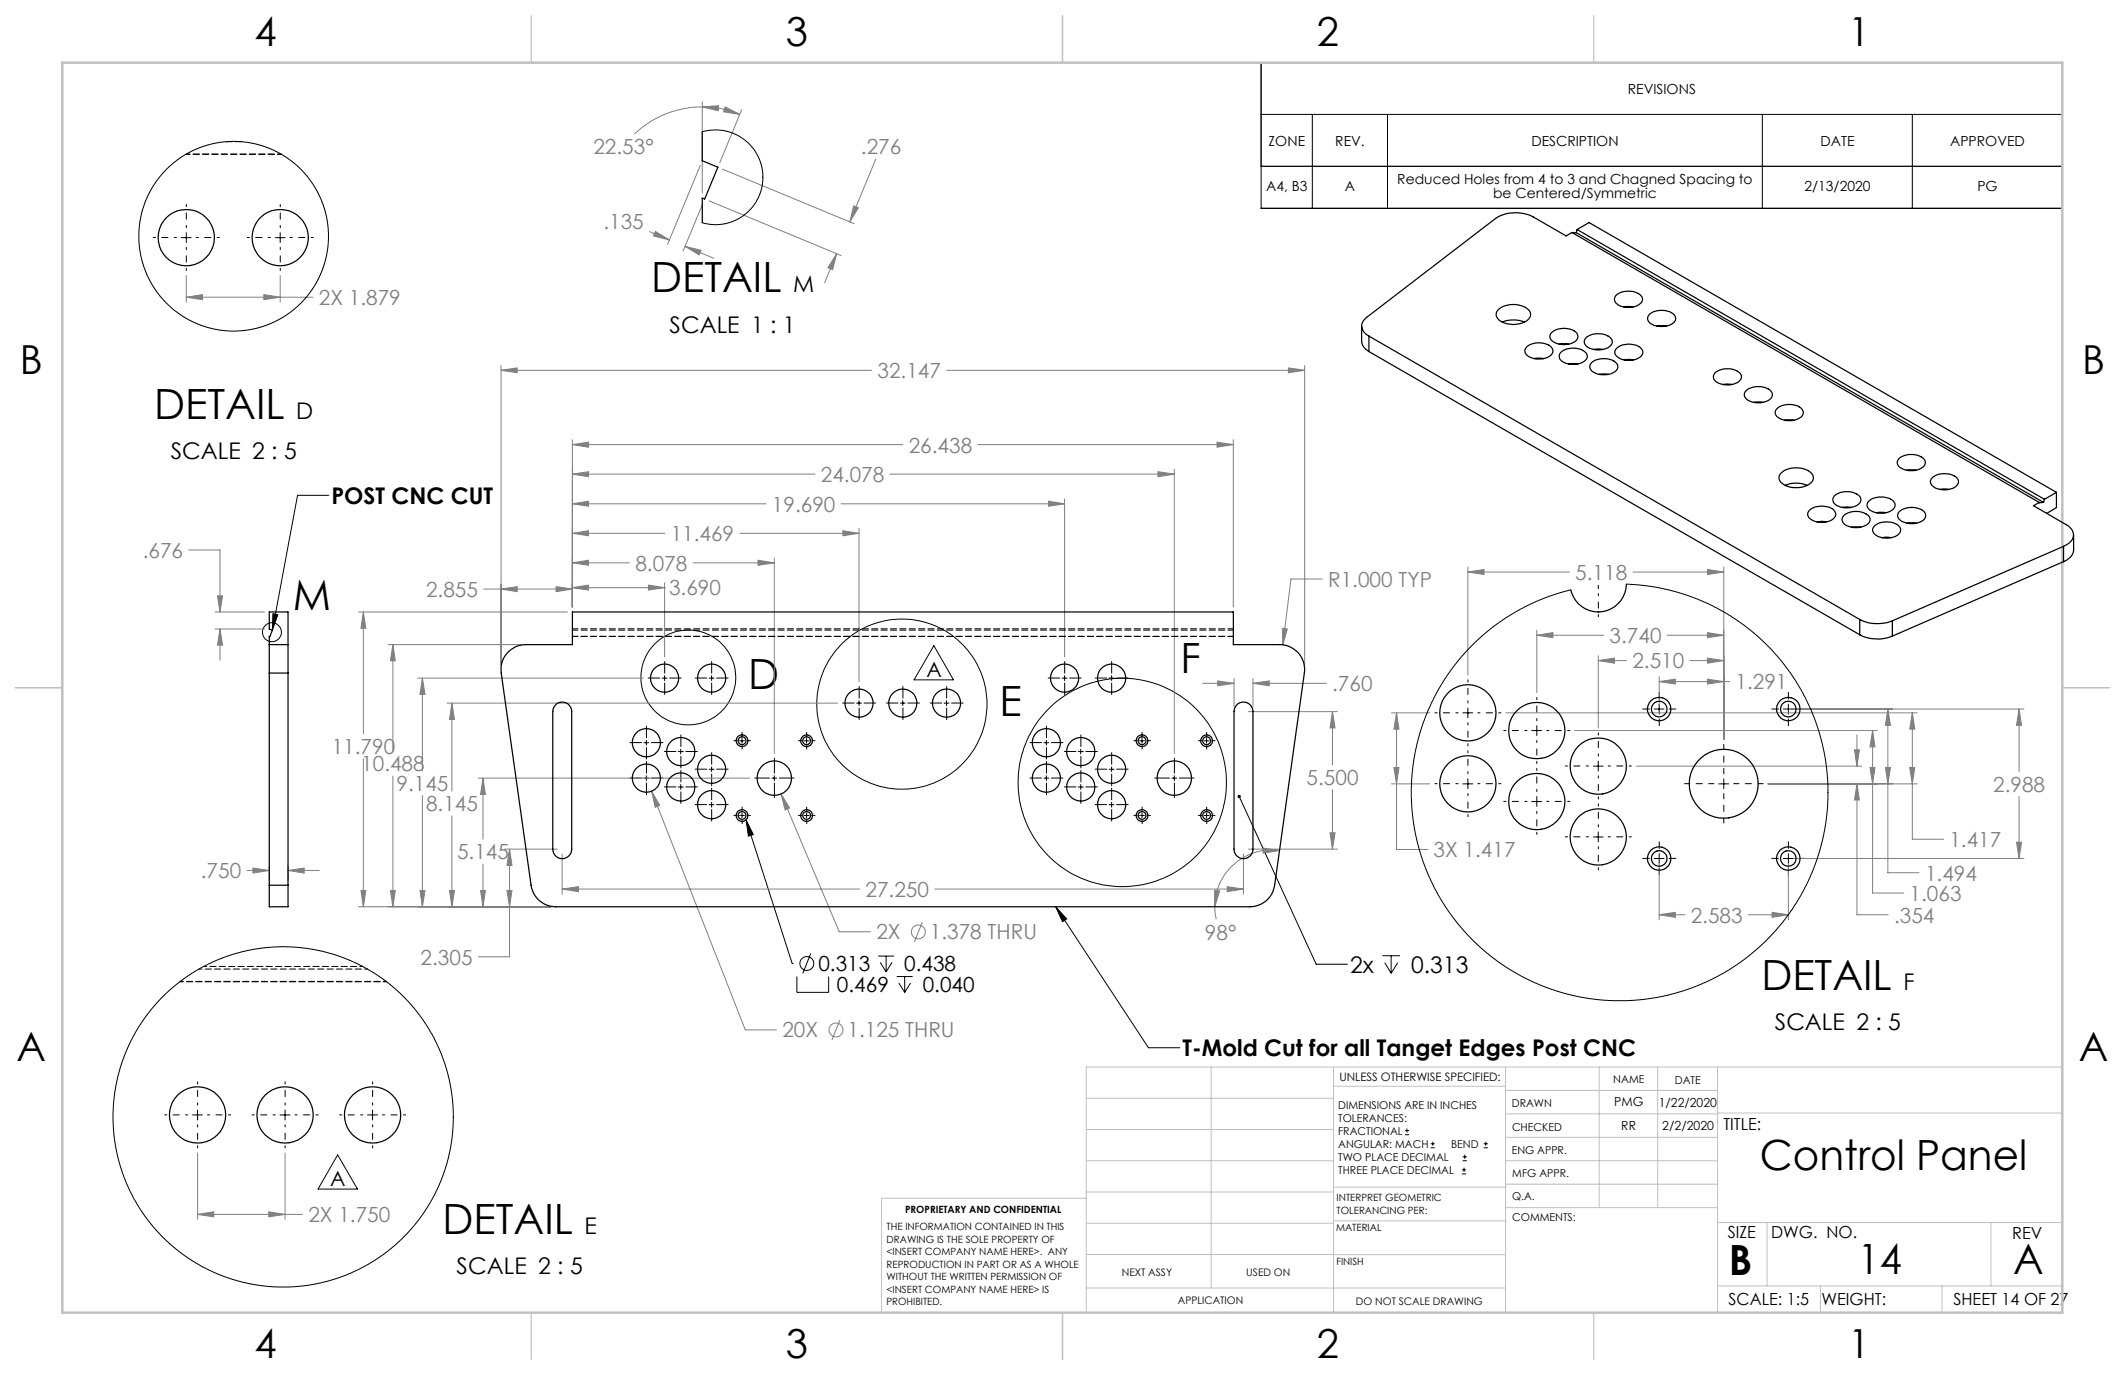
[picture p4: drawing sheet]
<svg xmlns="http://www.w3.org/2000/svg" width="432mm" height="279mm" viewBox="0 0 432 279" stroke-linecap="round" stroke-linejoin="round" font-family="sans-serif">
<g fill="none" stroke="#808080" stroke-width=".2">
<path d="M142.3 33.6l-6.7 16.1M142.7 20.7v18.5M142.7 21.7l3.3-.2-.1 1zM142.7 21.7a18.5 18.5 0 0 1 7.6 1.5M142.7 21.7a19.8 19.8 0 0 0-13.8 5.5M146.8 34.4l26.8 11.1M147.4 21.7l2.9 1.5-3.3-.5zM150.7 22.3l-4.4 10.8M178 32.3l-5.3 12.8M37.9 56v5.4M53.6 59.9l3.3 .5-3.3 .5zM56.9 56v5.4"/>
<path d="M132 47.1l4 1.7M133.2 47l2.8 1.8-3.2-.9zM139.2 50.1l5.9 2.4M139.2 50.1l3.3 .8-.4 .9zM142.8 41.4l-4 9.6M144.1 40.8l26.8 11.1M170 51.5l-2.4 5.9M170 51.5l-.8 3.3-1-.4zM173.5 41.8l.9 .4-1.7 2.9zM37.9 60.4l3.2-.5v1zM37.9 60.4h25.7M101.8 74.3v60.7"/>
<path d="M101.8 75.2h75.3M101.8 75.2l3.3-.4v.9zM192.4 75.2h72.7M261.8 74.8l3.3 .4-3.3 .5zM265.1 74.3v60.7M116.3 89.4v34M116.3 96.3h49.3M116.3 90.3h67.1M116.3 96.3l3.3-.5v1.1zM116.3 90.3l3.3-.4v1zM180.8 96.3h57.8M198.7 90.3h51.9"/>
<path d="M235.3 95.8l3.3 .5-3.3 .6zM238.6 95.4v57.7M247.3 89.9l3.3 .4-3.3 .6zM250.6 89.4v34M38.3 111.8h6.4v12.6M98.3 119.7h18M101.8 119.7l3.3-.5v1zM113 119.2l3.3 .5-3.3 .5zM116.3 114.4h11.6M116.3 119.4h18.7M116.3 108.4h18.8M116.3 102.4h39.4"/>
<path d="M116.3 114.4l3.3-.6v1.1zM116.3 119.4l3.3-.5v1zM116.3 108.4l3.3-.6v1.1zM116.3 102.4l3.3-.6v1.1zM131.8 118.9l3.2 .5-3.2 .5zM135 119.4h.1M135 118.4v15.1M140.8 114.4h16.5M150.4 108.4h24.2M154 113.8l3.3 .6-3.3 .5zM157.3 113.3v39.8M170.9 102.4h45.4"/>
<path d="M171.3 107.8l3.3 .6-3.3 .5zM174.6 107.4v31.1M213 101.8l3.3 .6-3.3 .5zM216.3 101.4v32.1M268.7 117.7h-6.4l-1.6 13.3M298.3 115.2v22M298.3 116.2h20.6M298.3 116.2l3.3-.5v1zM331.8 116.2h18.5M347 115.7l3.3 .5-3.3 .5zM350.3 115.2v35M43.7 124.4h10"/>
<path d="M43.7 127.8h10M44.2 121.1h1l-.5 3.3zM44.7 127.8v6.4M44.7 127.8l.5 3.3h-1zM72.8 124.4h42.5M73.8 124.4l.5 3.3h-1zM73.8 124.4v24.7M78.8 131h27.1M79.8 131l.5 3.3h-1zM79.8 131v21.6M84.8 137.8h45.9M85.8 137.8l.6 3.3h-1.1z"/>
<path d="M85.8 137.8v18.8M244.4 138.9h6.4M247.4 138.4l3.4 .5-3.4 .4zM250.8 137.9v5.7M254.6 137.9v5.7M254.6 138.9h14.9M254.6 138.9l3.3-.5v.9zM260.6 127.7l1 .1-.9 3.2zM312.3 128.1v12.7M312.3 129.1h13.6M312.3 129.1l3.3-.5v1zM324.8 133.2v14.8"/>
<path d="M324.8 134.2h5.7M324.8 134.2l3.2-.5v1.1zM337.1 137.5v5.6M337.1 138.5h14.4M337.1 138.5l3.3-.5v1zM338.8 129.1h11.5M343.4 134.2h6.9M347 138l3.3 .5-3.3 .5zM347 133.7l3.3 .5-3.3 .6zM347 128.6l3.3 .5-3.3 .5zM73.8 154.2v30.1M79.8 157.7v26.6"/>
<path d="M90.8 142.9h79.4M91.8 142.9l.6 3.3h-1.1zM91.8 142.9v17.9M97.2 158.1h55.1M98.1 158.1v12.4M98.1 158.1l.5 3.3h-1zM253.7 144.6h18.1M270.8 144.6v10.8M270.8 144.6l.5 3.3h-1zM282.8 159.3h7.7M282.8 144.9h7.7M283.2 156h1.1l-.5 3.3z"/>
<path d="M283.8 144.9v27.7h6.3M283.8 144.9l.5 3.3h-1.1zM306 144.9h83.6M320 148.4h61.5M332.5 155.7h45.8M359.3 159.3h30.3M364.4 144.1h46.9M376.8 152.4h1l-.5 3.3zM377.3 159.3v26.6h6.4M377.3 149.3v6.4M377.3 159.3l.5 3.3h-1zM380 156h1l-.5 3.3z"/>
<path d="M380.5 148.4v33.1h6.4M380.5 148.4l.5 3.4h-1zM383.1 156h1l-.5 3.3zM383.6 144.1v33.2h6.4M383.6 144.1l.5 3.3h-1zM388.1 156h1l-.5 3.3zM388.6 144.9v25.6h6.3M388.6 144.9l.5 3.3h-1zM410.3 144.1v12.7M410.3 144.1l.5 3.3h-1zM50.2 176.9h4.5M51.4 176.4l3.3 .5-3.3 .5z"/>
<path d="M54.7 175.9v3M58.5 175.9v3M58.5 176.9h6.4M58.5 176.9l3.3-.5v1zM85.8 161.6v22.7M91.8 165.8v18.5M98.1 175.6v8.7M102.5 172.5h10.7M103.5 172.5v21.9h-6.3M103.5 172.5l.5 3.4h-1zM114.2 173.5v8.2M132.4 160.8l1.7 2.9-1 .3z"/>
<path d="M132.4 160.8l19 48.5h6.4M158.7 161.3l11.8 28h6.4M158.7 161.3l1.7 2.9-.9 .4zM252.7 173.5v8.2M253.7 172.5h18.1M256.7 172.3l3.3 .5-3.3 .6zM260 172.8a11.6 11.6 0 0 0-13.2 11.5M270.3 169.2h1l-.5 3.3zM270.8 160.4v12.1M337.1 175.4v11.5M363.4 175.4v11.5M364.4 174.4h46.9"/>
<path d="M409.8 171.1h1l-.5 3.3zM410.3 161.8v12.6M72.8 184.3h39.1M73.3 180.9h1l-.5 3.4zM79.3 180.9h1l-.5 3.4zM85.3 180.9h1.1l-.6 3.4zM91.3 180.9h1.1l-.6 3.4zM97.6 180.9h1l-.5 3.4zM103 180.9h1l-.5 3.4zM114.2 180.7l3.3-.5v1zM114.2 180.7h60.5M187.4 187.4l-1.6 4"/>
<path d="M189.9 180.7h62.8M246.8 180.9l1 .1-1 3.3zM246.8 184.3l.3 2.5M249.4 180.2l3.3 .5-3.3 .5zM337.1 185.9h5.3M337.1 185.9l3.3-.5v1zM355.2 185.9h8.2M360.1 185.4l3.3 .5-3.3 .5zM170.7 207.3l-1.6 4M40.1 234.3v13.5M57.9 234.3v13.5M40.1 246.8l3.3-.6v1.1z"/>
<path d="M40.1 246.8h21.4M54.6 246.2l3.3 .6-3.3 .5z"/>
<circle cx="186.6" cy="189.4" r="1.42"/>
<circle cx="169.9" cy="209.3" r="1.41"/>
</g>
<g fill="none" stroke="#000" stroke-width=".2">
<path d="M256.3 12.7h162.8v29.6h-162.8zM256.3 33.8h162.8M256.3 23.2h162.8M266.7 23.2v19.1M281.9 23.2v19.1M358.1 23.2v19.1M388.6 23.2v19.1M36.8 48.3h2M37.9 47.3v2M56 48.3h1.9M56.9 47.3v2M66.8 100.6h-6.3l-5.1 27.5"/>
<path d="M324.8 118.9v.7M55.5 124.7l.9 .2-1 3.2zM134.5 137.8h1M135 137.3v1M144.1 137.8h1M144.6 137.3v1M189.8 131.2l3.9 6.9h-8zM215.8 137.8h1M216.3 137.3v1M225.4 137.8h1M225.9 137.3v1M130.8 150.9h1"/>
<path d="M130.8 158.1h1M131.3 150.4v1M131.3 157.6v1M137.8 159.9h1.1M137.8 152.7h1.1M138.3 152.2v1M138.3 159.4v1M144.1 156.3h1M144.6 155.8v1M150.3 150.5h1M150.8 150v1M156.8 158.1h1"/>
<path d="M157.3 157.6v1M163.4 150.5h1M163.9 150v1M174.1 142.9h.9M174.6 142.4v1M183 142.9h.9M183.4 142.4v1M191.8 142.9h1M192.3 142.4v1M212.1 150.9h1M212.1 158.1h1M212.6 150.4v1"/>
<path d="M212.6 157.6v1M219.1 159.9h1M219.1 152.7h1M219.6 152.2v1M219.6 159.4v1M225.4 156.3h1M225.9 155.8v1M231.6 150.5h1M232.1 150v1M238.1 158.1h1M238.6 157.6v1M244.7 150.5h1"/>
<path d="M245.2 150v1M297.3 159.3h2M297.3 144.9h2M298.3 143.9v2M298.3 158.3v2M311.3 148.4h2M312.3 147.5v2M323.8 155.7h2M324.8 154.7v2M336.1 144.1h2M337.1 143.1v2M349.2 159.3h2.1"/>
<path d="M350.3 158.3v2M362.4 144.1h2M363.4 143.1v2M144.1 163.5h1M144.6 163v1M150.3 165.7h1M150.8 165.2v1M151.6 166.6l9.4 29.2M151.6 166.6l1.5 3-1 .3zM163.4 165.7h1M163.9 165.2v1M225.4 163.5h1"/>
<path d="M225.9 163v1M231.6 165.7h1M232.1 165.2v1M244.7 165.7h1M245.2 165.2v1M251.8 161.9l15.6 34h6.4M311.3 162.9h2M312.3 161.9v2M323.8 170.1h2M324.8 169.1v2M336.1 174.4h2M337.1 173.5v1.9"/>
<path d="M362.4 174.4h2M363.4 173.5v1.9M161 195.8h.1M161.9 198.4v3.2h6.5v-3.2M164.7 193.7l-1.6 4.1M178.4 194.3h3.3M178.9 195.5l1.2 2M180.1 194.3v3.2M181.3 195.5l-1.2 2M182.2 198.4h3.3M182.6 199.7l1.2 1.9M183.8 198.4v3.2"/>
<path d="M185 199.7l-1.2 1.9M214.5 184.3l2.2 2.4-.8 .6zM214.5 184.3l18.9 28.6h6.3M280.9 194.2h3.6M281.4 195.6l1.3 2.2M282.7 194.2v3.6M284 195.6l-1.3 2.2M39.1 226.6h2M40.1 225.6v2M56.9 226.6h2M57.9 225.6v2M68.6 234.7l4 6.9h-8z"/>
<path d="M74.7 226.6h2M75.7 225.6v2M285.5 230.6h.8M285.5 229.7h.8M285.9 229.3v.9M290.7 233.2h.8M290.7 232.4h.8M291.1 232v.8M297.1 238.5h.8M297.1 237.7h.8M297.2 235.9h.9M297.2 235.1h.9"/>
<path d="M297.5 237.3v.8M297.6 234.6v.9M301.5 233.2h.8M301.5 232.4h.8M301.9 232v.8"/>
<circle cx="55.2" cy="128.5" r="1.92"/>
<circle cx="139.9" cy="137.7" r="9.6"/>
<circle cx="183.3" cy="143.1" r="17.3"/>
<circle cx="228" cy="159" r="21.2"/>
<circle cx="163.9" cy="195.8" r="1.4"/>
</g>
<g fill="none" stroke="#000" stroke-width=".2" stroke-dasharray="15.2 1.3 1.3 1.3" stroke-dashoffset="14.8">
<path d="M35.9 48.3h-4.8M37.9 46.3v-4.8M37.9 50.3v4.7M39.9 48.3h4.7M55 48.3h-4.8M57 46.3v-4.8M57 50.3v4.7M59 48.3h4.7M324.8 120.6v4.7M296.3 144.8h-4.7M296.3 159.2h-4.7M298.3 142.8v-4.7"/>
<path d="M298.3 146.8v4.8M298.3 157.2v-4.7M300.3 144.8h4.7M300.3 159.2h4.7M310.3 148.4h-4.7M312.3 146.4v-4.7M312.3 150.4v4.8M314.3 148.4h4.7M322.8 155.6h-4.7M324.8 153.6v-4.7M324.8 157.6v4.8M326.8 155.6h4.7"/>
<path d="M298.3 161.2v4.8M310.3 162.8h-4.7M312.3 160.8v-4.7M312.3 164.8v4.8M314.3 162.8h4.7M322.8 170h-4.7M324.8 168v-4.7M324.8 172v4.8M326.8 170h4.7M38.2 226.5h-4.8M40.2 224.5v-4.7M40.2 228.5v4.8"/>
<path d="M42.2 226.5h4.7M55.9 226.5h-4.7M57.9 224.5v-4.7M57.9 228.5v4.8M59.9 226.5h4.8M73.7 226.5h-4.7M75.7 224.5v-4.7M75.7 228.5v4.8M77.7 226.5h4.7"/>
</g>
<path d="M348.3 159.2h-6M350.3 157.2v-6M352.3 159.2h6M350.3 161.2v6" fill="none" stroke="#000" stroke-width=".2" stroke-dasharray="15.2 1.3 1.3 1.3" stroke-dashoffset="14.1"/>
<g fill="none" stroke="#000" stroke-width=".2" stroke-dasharray="15.2 1.3 1.3 1.3">
<path d="M134.1 137.8h-2.4M135.1 136.8v-2.4M135.1 138.8v2.3M136.1 137.8h2.3M143.6 137.8h-2.3M144.6 136.8v-2.4M144.6 138.8v2.3M145.6 137.8h2.4M215.3 137.8h-2.3M216.3 136.8v-2.4M216.3 138.8v2.3M217.3 137.8h2.4"/>
<path d="M224.9 137.8h-2.4M225.9 136.8v-2.4M225.9 138.8v2.3M226.9 137.8h2.3M130.4 150.9h-2.4M130.4 158.1h-2.4M131.4 149.9v-2.4M131.4 151.9v2.4M131.4 157.1v-2.4M131.4 159.1v2.4M132.4 150.9h2.3M132.4 158.1h2.3"/>
<path d="M137.4 152.7h-2.4M137.4 159.9h-2.4M138.4 151.7v-2.4M138.4 153.7v2.4M138.4 158.9v-2.4M139.4 152.7h2.3M139.4 159.9h2.3M143.6 156.3h-2.3M144.6 155.3v-2.4M144.6 157.3v2.4M145.6 156.3h2.4M149.8 150.5h-.7"/>
<path d="M150.8 149.5v-.7M150.8 151.5v.7M151.8 150.5h.7M156.4 158.1h-3M157.4 157.1v-3M157.4 159.1v3M158.4 158.1h3M162.9 150.5h-.7M163.9 149.5v-.7M163.9 151.5v.7M164.9 150.5h.7M173.6 142.9h-2.4"/>
<path d="M174.6 141.9v-2.4M174.6 143.9v2.3M175.6 142.9h2.3M182.5 142.9h-2.4M183.5 141.9v-2.4M183.5 143.9v2.3M184.5 142.9h2.3M191.4 142.9h-2.4M192.4 141.9v-2.4M192.4 143.9v2.3M193.4 142.9h2.3M211.6 150.9h-2.3"/>
<path d="M211.6 158.1h-2.3M212.6 149.9v-2.4M212.6 151.9v2.4M212.6 157.1v-2.4M212.6 159.1v2.4M213.6 150.9h2.4M213.6 158.1h2.4M218.6 159.9h-2.3M218.6 152.7h-2.3M219.6 158.9v-2.4M219.6 151.7v-2.4M219.6 153.7v2.4"/>
<path d="M220.6 159.9h2.4M220.6 152.7h2.4M224.9 156.3h-2.4M225.9 155.3v-2.4M225.9 157.3v2.4M226.9 156.3h2.3M231.1 150.5h-.7M232.1 149.5v-.7M232.1 151.5v.7M233.1 150.5h.7M237.6 158.1h-3M238.6 157.1v-3"/>
<path d="M238.6 159.1v3M239.6 158.1h3M244.2 150.5h-.7M245.2 149.5v-.7M245.2 151.5v.7M246.2 150.5h.7M335.2 144.1h-1.4M337.2 142.1v-1.4M337.2 146.1v1.3M339.2 144.1h1.3M361.4 144.1h-1.4M363.4 142.1v-1.4"/>
<path d="M363.4 146.1v1.3M365.4 144.1h1.4M138.4 160.9v2.4M143.6 163.5h-2.3M144.6 162.5v-2.4M144.6 164.5v2.4M145.6 163.5h2.4M149.8 165.7h-.7M150.8 164.7v-.7M150.8 166.7v.7M151.8 165.7h.7M162.9 165.7h-.7"/>
<path d="M163.9 164.7v-.7M163.9 166.7v.7M164.9 165.7h.7M219.6 160.9v2.4M224.9 163.5h-2.4M225.9 162.5v-2.4M225.9 164.5v2.4M226.9 163.5h2.3M231.1 165.7h-.7M232.1 164.7v-.7M232.1 166.7v.7M233.1 165.7h.7"/>
<path d="M244.2 165.7h-.7M245.2 164.7v-.7M245.2 166.7v.7M246.2 165.7h.7M335.2 174.4h-1.4M337.2 172.4v-1.4M337.2 176.4v1.4M339.2 174.4h1.3M361.4 174.4h-1.4M363.4 172.4v-1.4M363.4 176.4v1.4M365.4 174.4h1.4"/>
</g>
<g fill="none" stroke="#c0c0c0" stroke-width=".2">
<path d="M246.1 216.8v44.9M271 216.8v49.9M305.9 216.8v49.9M324.9 216.8v28.6M336.8 216.8v28.6M349 216.8v49.9M419.1 216.8h-198.4v49.9M220.7 235.9h50.3M220.7 229.5h50.3M220.7 223.2h50.3M271 220.7h34.9M305.9 231.1h43.1"/>
<path d="M305.9 226.3h43.1M305.9 221.6h43.1M305.9 235.9h43.1M349 226.2h70.1M220.7 248.6h50.3M220.7 242.2h50.3M220.7 254.9h50.3M220.7 243.5h-41.6v23.2M271 255h34.9M271 248.1h35M271 241.2h35M305.9 240.6h43.1"/>
<path d="M306 245.4h43M349 248.4h70.1M359.1 248.4v12.9M404.6 248.4v12.9M220.7 261.7h85.2M349 261.3h70.1M369.9 261.3v5.4M394.6 261.3v5.4"/>
</g>
<path d="M108 3.2v9.5M215.9 3.2v9.5M323.8 3.2v9.5M3.1 139.7h9.6M419.1 139.7h9.5M108 266.7v9.6M215.9 266.7v9.6M323.8 266.7v9.6" fill="none" stroke="#c0c0c0" stroke-width=".25"/>
<path d="M12.7 12.7h406.4v254h-406.4z" fill="none" stroke="#c0c0c0" stroke-width=".5"/>
<g fill="#000">
<path d="M151.6 166.6l1.5 3-1 .3zM251.5 161.6l.2-.1 .1 .4-.1-.4a.35 .35 0 0 1 .5 .3 .35 .35 0 0 1-.5 .4 .35 .35 0 0 1-.2-.6z"/>
<path d="M214.5 184.3l2.2 2.4-.8 .6zM55.5 124.7l.9 .2-1 3.2z"/>
</g>
<path d="M270.3 169.2h1l-.5 3.3zM270.8 144.6l.5 3.3h-1zM256.7 172.3l3.3 .5-3.3 .6zM246.8 180.9l1 .1-1 3.3zM249.4 180.2l3.3 .5-3.3 .5zM114.2 180.7l3.3-.5v1zM247.4 138.4l3.4 .5-3.4 .4zM254.6 138.9l3.3-.5v.9zM260.6 127.7l.1 3.3 .9-3.2zM101.8 75.2l3.3-.4v.9zM261.8 74.8l3.3 .4-3.3 .5zM113 119.2l3.3 .5-3.3 .5zM101.8 119.7l3.3-.5v1zM116.3 114.4l3.3-.6v1.1zM154 113.8l3.3 .6-3.3 .5zM116.3 119.4l3.3-.5v1zM131.8 118.9l3.2 .5-3.2 .5zM116.3 108.4l3.3-.6v1.1zM171.3 107.8l3.3 .6-3.3 .5zM116.3 102.4l3.3-.6v1.1zM213 101.8l3.3 .6-3.3 .5zM116.3 96.3l3.3-.5v1.1zM235.3 95.8l3.3 .5-3.3 .6zM116.3 90.3l3.3-.4v1zM247.3 89.9l3.3 .4-3.3 .6zM103 180.9h1l-.5 3.4zM103.5 172.5l.5 3.4h-1zM97.6 180.9h1l-.5 3.4zM98.1 158.1l.5 3.3h-1zM91.3 180.9h1.1l-.6 3.4zM91.8 142.9l.6 3.3h-1.1zM85.3 180.9h1.1l-.6 3.4zM85.8 137.8l.6 3.3h-1.1zM79.3 180.9h1l-.5 3.4zM79.8 131l.5 3.3h-1zM73.3 180.9h1l-.5 3.4zM73.8 124.4l.5 3.3h-1zM158.7 161.3l.8 3.3 .9-.4zM132.4 160.8l.7 3.2 1-.3zM37.9 60.4l3.2-.5v1zM53.6 59.9l3.3 .5-3.3 .5zM40.1 246.8l3.3-.6v1.1zM54.6 246.2l3.3 .6-3.3 .5zM377.3 159.3l.5 3.3h-1zM376.8 152.4h1l-.5 3.3zM380 156h1l-.5 3.3zM380.5 148.4l.5 3.4h-1zM388.1 156h1l-.5 3.3zM388.6 144.9l.5 3.3h-1zM383.1 156h1l-.5 3.3zM383.6 144.1l.5 3.3h-1zM410.3 144.1l.5 3.3h-1zM409.8 171.1h1l-.5 3.3zM360.1 185.4l3.3 .5-3.3 .5zM337.1 185.9l3.3-.5v1zM347 138l3.3 .5-3.3 .5zM337.1 138.5l3.3-.5v1zM347 133.7l3.3 .5-3.3 .6zM324.8 134.2l3.2-.5v1.1zM347 128.6l3.3 .5-3.3 .5zM312.3 129.1l3.3-.5v1zM347 115.7l3.3 .5-3.3 .5zM298.3 116.2l3.3-.5v1zM283.2 156h1.1l-.5 3.3zM283.8 144.9l.5 3.3h-1.1zM58.5 176.9l3.3-.5v1zM51.4 176.4l3.3 .5-3.3 .5zM44.7 127.8l.5 3.3h-1zM44.2 121.1h1l-.5 3.3zM173.5 41.8l.9 .4-1.7 2.9zM170 51.5l-.8 3.3-1-.4zM133.2 47l2.8 1.8-3.2-.9zM139.2 50.1l3.3 .8-.4 .9zM147.4 21.7l2.9 1.5-3.3-.5zM142.7 21.7l3.3-.2-.1 1z" fill="#808080"/>
<g fill="none" stroke="#000" stroke-width=".25">
<path d="M142.7 26.8v5.9l3.2 1.3-2.7 6.4-.5-.1v5M320.3 47.3h-.8M320.3 47.3l95 54.8M320.5 46.6l-.2 .7M320.5 46.6l94.9 54.9M320.5 46.6l2.4-1.4 95 54.8M276.7 66.3v3.3l.4 1 1.1 .8M278.2 68.3a2.1 2.1 0 0 1-1.5-1.8 2.1 2.1 0 0 1 1-2l26.2-20.1a7.9 7.9 0 0 1 7.7-.3l6.6 3.8 1.2-.7 95 54.9M278.2 68.3l99.7 57.6M278.2 68.3v3.1M278.2 71.4l99.7 57.6M304.7 62.7a5 5 0 0 1 6.1 .5 1.58 1.58 0 0 1-1.2 2.3 5.2 5.2 0 0 1-5.2-.6 1.38 1.38 0 0 1 .3-2.2z"/>
<path d="M305.3 65.5a5.6 5.6 0 0 1 4.4 0M310.2 70.6a4.1 4.1 0 0 1 5 0 1.27 1.27 0 0 1-.8 2 3.9 3.9 0 0 1-4.4-.8l-.2-.5zM311.7 72.9l.5-.1 1.5 .1M315.2 67.6a4 4 0 0 1 5.2 0 1.31 1.31 0 0 1-.9 2.1 3.9 3.9 0 0 1-4.4-.8l-.2-.5zM316.8 69.9h1.9M317.1 71.6a3.9 3.9 0 0 1 5.3 .3 1.33 1.33 0 0 1-1.1 1.8 3.9 3.9 0 0 1-4.4-.8l-.1-.5zM318.7 73.9h1.9M322.4 68.5a4.1 4.1 0 0 1 5.1 .4 1.38 1.38 0 0 1-1.1 1.9 3.9 3.9 0 0 1-4.3-.8l-.2-.8zM323.6 73.6a3.9 3.9 0 0 1 5 .4 1.34 1.34 0 0 1-1 1.8 3.9 3.9 0 0 1-4.4-.8l-.1-.7zM323.8 71l1-.1 .9 .1M324.9 76.1h1.9M328.3 60.1a3.9 3.9 0 0 1 5.3 .2 1.38 1.38 0 0 1-1 1.9 4.2 4.2 0 0 1-4.3-.6l-.3-.8z"/>
<path d="M328.4 70.8a3.9 3.9 0 0 1 5.3 .3 1.36 1.36 0 0 1-1 1.8 3.9 3.9 0 0 1-4.4-.8l-.1-.8zM330 62.4l.9-.1 1 .1M330 73.1l1-.1 .9 .1M335.1 64a4.1 4.1 0 0 1 5.1 0 1.17 1.17 0 0 1-.5 1.9 4.2 4.2 0 0 1-4.6-.4l-.3-.8zM336.7 66.3h1.9M348.5 75.8a4 4 0 0 1 5.2 .3 1.33 1.33 0 0 1-1 1.8 3.8 3.8 0 0 1-4.4-.8l-.1-.8zM350.1 78.1l.9-.1 1 .1M354.8 79.4a4.1 4.1 0 0 1 5 0 1.27 1.27 0 0 1-.8 2.1 3.9 3.9 0 0 1-4.4-.8l-.2-.5zM356.3 81.8l.5-.1 1.4 .1M361 83.1a4.1 4.1 0 0 1 5.1 0 1.27 1.27 0 0 1-.8 2.1 3.9 3.9 0 0 1-4.4-.9l-.2-.5zM361.9 96.1a5 5 0 0 1 6.2 0 1.41 1.41 0 0 1-.6 2.4 4.9 4.9 0 0 1-5.8-.7l-.2-.9zM362.6 85.4h1.9"/>
<path d="M362.8 98.6a5.6 5.6 0 0 1 4.4 0M386 93a3.9 3.9 0 0 1 5.1 .5 1.33 1.33 0 0 1-1.1 1.8 3.8 3.8 0 0 1-4.3-.8l-.1-.8zM387.4 95.5h1.9M392.8 96.9a4.1 4.1 0 0 1 4.9 .3 1.17 1.17 0 0 1-.6 1.9 4 4 0 0 1-4.7-.7l-.1-.8zM394.2 99.4l.9-.1 1 .1M330.5 118.7a5.7 5.7 0 0 1-5.1 5.6 5.7 5.7 0 0 1-6.2-4.4M367.9 103.5a4.1 4.1 0 0 1 4.8 .3 1.18 1.18 0 0 1-.5 1.9 4 4 0 0 1-4.7-.7l-.2-.8zM369.2 106l1-.1 .9 .1M372.7 100.8a4 4 0 0 1 5.3 .2 1.33 1.33 0 0 1-1.1 1.9 3.8 3.8 0 0 1-4.3-.8l-.2-.5zM374.3 103.1l1-.1 .9 .1M374.6 104.8a4 4 0 0 1 5.3 .3 1.33 1.33 0 0 1-1.1 1.8 3.8 3.8 0 0 1-4.4-.8l-.1-.8zM376.2 107.1l1-.1 .9 .1"/>
<path d="M379.9 101.7a3.9 3.9 0 0 1 5.1 .4 1.34 1.34 0 0 1-1.1 1.9 3.9 3.9 0 0 1-4.4-.8l-.1-.8zM380.8 107a3.9 3.9 0 0 1 5.3 .2 1.38 1.38 0 0 1-1 1.8 3.9 3.9 0 0 1-4.5-.8l-.1-.8zM381.3 104.2h1.9M382.4 109.3l1-.2 .9 .2M385.9 104a4.1 4.1 0 0 1 5.1 0 1.45 1.45 0 0 1-1.3 2.2 3.8 3.8 0 0 1-4-.9l-.1-.6zM387.5 106.3l.5-.1 1.4 .1M414.4 102.1l-1.2 .7 6.6 3.8a2.19 2.19 0 0 1 1.5 2.1 2.19 2.19 0 0 1-1.5 2.1l-.5 .2M414.4 102.1h.9M415.4 101.5l-.1 .6M417.9 100v3.2l-2 1.1M417.9 100l-2.5 1.5M419.3 111l-34.8 15.2"/>
<path d="M419.3 111v3.1M419.3 114.1l-34.8 15.2M421.4 108.7v3.1a2.84 2.84 0 0 1-2.1 2.3M54.7 131v5.8M54.7 131h3.8M54.7 131v-1.7l.1 .1 .6-1.3-.7-.3v-3.4h3.8v6.6M54.7 136.8h3.8M54.7 136.8v43.1M58.5 131v5.8M58.5 136.8v43.1M103.5 132.3l.5-.4a4.7 4.7 0 0 1 2.9-.9h9.4v-6.6h134.3v6.6h9.4a5 5 0 0 1 5 5.8l-6 43.1a5 5 0 0 1-5 4.4h-141.1a5 5 0 0 1-5-4.4l-6.1-43.1a5 5 0 0 1 1.7-4.5zM377.9 125.9a8.1 8.1 0 0 0 6.6 .3"/>
<path d="M377.9 129a8.1 8.1 0 0 0 6.6 .3M377.9 125.9v3.1M384.5 126.2v3.1M112.9 143.2a1.92 1.92 0 0 1 2.1-.4 1.92 1.92 0 0 1 1.2 1.8v27.9a1.92 1.92 0 0 1-2 2 1.92 1.92 0 0 1-1.9-2v-27.9l.2-.7zM251.3 143.2a1.92 1.92 0 0 1 2.1-.4 1.92 1.92 0 0 1 1.2 1.8v27.9a1.92 1.92 0 0 1-1.9 2 1.92 1.92 0 0 1-1.9-2v-27.9l.1-.7zM54.7 179.9v4.4h3.8v-4.4M54.7 179.9h3.8"/>
<circle cx="37.8" cy="48.3" r="5.7"/>
<circle cx="56.9" cy="48.3" r="5.7"/>
<circle cx="135.1" cy="137.8" r="2.86"/>
<circle cx="144.6" cy="137.8" r="2.86"/>
<circle cx="216.3" cy="137.8" r="2.86"/>
<circle cx="225.9" cy="137.8" r="2.86"/>
<circle cx="131.4" cy="158.1" r="2.86"/>
<circle cx="131.4" cy="150.9" r="2.86"/>
<circle cx="138.3" cy="152.7" r="2.86"/>
<circle cx="138.3" cy="159.9" r="2.86"/>
<circle cx="144.6" cy="156.3" r="2.86"/>
<circle cx="150.8" cy="150.5" r="1.18"/>
<circle cx="150.8" cy="150.5" r=".8"/>
<circle cx="157.4" cy="158.1" r="3.5"/>
<circle cx="163.9" cy="150.5" r="1.19"/>
<circle cx="163.9" cy="150.5" r=".8"/>
<circle cx="174.6" cy="142.9" r="2.86"/>
<circle cx="183.5" cy="142.9" r="2.86"/>
<circle cx="192.3" cy="142.9" r="2.86"/>
<circle cx="212.6" cy="158.1" r="2.86"/>
<circle cx="212.6" cy="150.9" r="2.86"/>
<circle cx="219.6" cy="152.7" r="2.86"/>
<circle cx="219.6" cy="159.9" r="2.86"/>
<circle cx="225.9" cy="156.3" r="2.86"/>
<circle cx="232.1" cy="150.5" r="1.18"/>
<circle cx="232.1" cy="150.5" r=".8"/>
<circle cx="238.6" cy="158.1" r="3.5"/>
<circle cx="245.2" cy="150.5" r="1.19"/>
<circle cx="245.2" cy="150.5" r=".8"/>
<circle cx="298.3" cy="144.9" r="5.7"/>
<circle cx="298.3" cy="159.3" r="5.7"/>
<circle cx="312.2" cy="148.5" r="5.7"/>
<circle cx="324.8" cy="155.7" r="5.7"/>
<circle cx="337.1" cy="144.1" r="2.38"/>
<circle cx="337.1" cy="144.1" r="1.59"/>
<circle cx="350.3" cy="159.3" r="7"/>
<circle cx="363.4" cy="144.1" r="1.58"/>
<circle cx="363.4" cy="144.1" r="2.38"/>
<circle cx="144.6" cy="163.5" r="2.86"/>
<circle cx="150.8" cy="165.7" r="1.2"/>
<circle cx="150.8" cy="165.7" r=".79"/>
<circle cx="163.9" cy="165.7" r="1.2"/>
<circle cx="163.9" cy="165.7" r=".79"/>
<circle cx="225.8" cy="163.5" r="2.86"/>
<circle cx="232.1" cy="165.7" r="1.2"/>
<circle cx="232.1" cy="165.7" r=".79"/>
<circle cx="245.2" cy="165.7" r="1.2"/>
<circle cx="245.2" cy="165.7" r=".79"/>
<circle cx="312.3" cy="162.9" r="5.7"/>
<circle cx="324.8" cy="170.1" r="5.7"/>
<circle cx="337.1" cy="174.5" r="2.38"/>
<circle cx="337.1" cy="174.5" r="1.59"/>
<circle cx="363.4" cy="174.4" r="1.58"/>
<circle cx="363.4" cy="174.5" r="2.38"/>
<circle cx="40.1" cy="226.6" r="5.7"/>
<circle cx="57.9" cy="226.6" r="5.7"/>
<circle cx="75.7" cy="226.6" r="5.7"/>
</g>
<path d="M116.3 129.3h134.3M250.6 128h-134.3M250.6 129.3h-134.3M250.6 127.8h-134.3" fill="none" stroke="#000" stroke-width=".2" stroke-dasharray="1.3 .6" stroke-dashoffset=".2"/>
<g fill="none" stroke="#000" stroke-width=".2">
<path d="M142.7 26.8l1.9-.4 2.4 .1 2.4 .7 1.4 .8 1.5 1.2 1.3 1.7 1 2.3 .4 2.1-.1 2.1-.5 2.1-.7 1.5-.7 1-1.4 1.4-2.1 1.3-2 .7-2.7 .2-2.1-.3M330.5 118.7l3.2 .2 3.5 .6 4.3 1 3.9 1.4 3.7 1.8 3.5 2.1 3.3 2.4 2.9 2.6 2.4 2.6 2.6 3.3 2.5 4 1.8 3.7 1.3 3.4 .9 3.3 .8 4.3 .3 4.1v4.4l-.5 4-.7 3.5-1.2 3.9-1.2 3-2 3.8-2.2 3.5-2.9 3.7-2.9 2.9-2.9 2.4-3 2.1-3.6 2.1-4.1 1.8-3.5 1.2-3.4 .8-4 .6-2.6 .1-5.4-.1-3.8-.5-3.7-.9-4.3-1.4-3.4-1.5-3.2-1.8-3.2-2.2-3.4-2.8-2.5-2.6-2.6-3.1-2.3-3.3-1.5-2.8-1.8-3.9-1.3-4.1-.9-4.1-.5-4-.1-4.3 .3-4.2 .5-3 .9-3.6 1.3-3.9 1.8-3.9 2.1-3.5 2.5-3.4 2.2-2.5 2.8-2.7 3.5-2.8 3.6-2.3 3.9-1.9 4.2-1.6 2.8-.7"/>
<circle cx="47.5" cy="48" r="19.3"/>
<circle cx="57.5" cy="227" r="34.6"/>
</g>
<path d="M49.2 28.8h-3.4" fill="none" stroke="#000" stroke-width=".2" stroke-dasharray="1.3 .6" stroke-dashoffset="-.1"/>
<path d="M37.9 31.3h19.2" fill="none" stroke="#000" stroke-width=".2" stroke-dasharray="1.3 .6" stroke-dashoffset=".5"/>
<path d="M57.3 31.4h-19.6" fill="none" stroke="#000" stroke-width=".2" stroke-dasharray="1.3 .6" stroke-dashoffset=".4"/>
<path d="M73.7 196.4h-32.3M74.7 196.9h-34.3M78.6 199.5h-42.1" fill="none" stroke="#000" stroke-width=".2" stroke-dasharray="1.3 .6" stroke-dashoffset=".6"/>
<path d="M36.6 199.4h41.9" fill="none" stroke="#000" stroke-width=".2" stroke-dasharray="1.3 .6" stroke-dashoffset=".7"/>
<g font-size="8.5">
<text x="132.3" y="59.4">DETAIL</text>
<text x="31.3" y="85.1">DETAIL</text>
<text x="59.5" y="124">M</text>
<text x="239.9" y="136.7">F</text>
<text x="152" y="140">D</text>
<text x="203.1" y="145.4">E</text>
<text x="357.9" y="201.2">DETAIL</text>
<text x="357.6" y="237.7">Control Panel</text>
<text x="89.9" y="250.7">DETAIL</text>
<text x="351.3" y="259">B</text>
<text x="377.5" y="258.9">14</text>
<text x="409.1" y="258.9">A</text>
</g>
<g font-size="8.1">
<text x="51.7" y="9.3">4</text>
<text x="159.7" y="9.3">3</text>
<text x="267.6" y="9.3">2</text>
<text x="375.6" y="9.3">1</text>
<text x="4" y="76">B</text>
<text x="423.1" y="76">B</text>
<text x="3.3" y="215.7">A</text>
<text x="422.4" y="215.7">A</text>
<text x="51.7" y="276">4</text>
<text x="159.7" y="276">3</text>
<text x="267.6" y="276">2</text>
<text x="375.6" y="276">1</text>
</g>
<g font-size="4.7">
<text x="161.2" y="59.4">M</text>
<text x="136.1" y="67.6">SCALE 1 : 1</text>
<text x="60.2" y="85.1">D</text>
<text x="34.7" y="93.3">SCALE 2 : 5</text>
<text x="67.3" y="102.4">POST CNC CUT</text>
<text x="274.3" y="197.6">2x</text>
<text x="286.7" y="197.6">0.313</text>
<text x="386.8" y="201.2">F</text>
<text x="360.7" y="209.4">SCALE 2 : 5</text>
<text x="240.3" y="214.6">T-Mold Cut for all Tanget Edges Post CNC</text>
<text x="118.8" y="250.7">E</text>
<text x="92.8" y="258.9">SCALE 2 : 5</text>
</g>
<g font-size="4.2" fill="#808080">
<text x="120.6" y="31.4">22.53°</text>
<text x="174.9" y="31.4">.276</text>
<text x="122.6" y="46.5">.135</text>
<text x="64.8" y="62">2X 1.879</text>
<text x="178.3" y="76.8">32.147</text>
<text x="184.7" y="91.9">26.438</text>
<text x="166.8" y="97.9">24.078</text>
<text x="156.9" y="103.9">19.690</text>
<text x="29" y="113.3">.676</text>
<text x="136.3" y="109.9">11.469</text>
<text x="129.1" y="115.9">8.078</text>
<text x="269.9" y="119.2">R1.000 TYP</text>
<text x="320.1" y="117.8">5.118</text>
<text x="86.6" y="121.3">2.855</text>
<text x="136" y="121">3.690</text>
<text x="327.1" y="130.7">3.740</text>
<text x="331.7" y="135.8">2.510</text>
<text x="270.7" y="140.4">.760</text>
<text x="352.7" y="140.1">1.291</text>
<text x="67.4" y="153.2">11.790</text>
<text x="73.4" y="156.8">10.488</text>
<text x="80.6" y="160.7">9.145</text>
<text x="265.5" y="159.5">5.500</text>
<text x="405" y="160.9">2.988</text>
<text x="86.6" y="164.9">8.145</text>
<text x="396.1" y="172.1">1.417</text>
<text x="40.8" y="178.5">.750</text>
<text x="92.9" y="174.6">5.145</text>
<text x="291.3" y="174.2">3X 1.417</text>
<text x="391.2" y="178.9">1.494</text>
<text x="175.9" y="182.2">27.250</text>
<text x="388" y="183">1.063</text>
<text x="178.1" y="190.9">2X</text>
<text x="189" y="190.9">1.378 THRU</text>
<text x="244.9" y="190.9">98°</text>
<text x="343.6" y="187.5">2.583</text>
<text x="384.9" y="187.5">.354</text>
<text x="85.5" y="196">2.305</text>
<text x="159" y="210.8">20X</text>
<text x="172.2" y="210.8">1.125 THRU</text>
<text x="62.7" y="248.3">2X 1.750</text>
</g>
<g font-size="4.2">
<text x="188.2" y="137.5">A</text>
<text x="166.3" y="197.4">0.313</text>
<text x="183.7" y="197.4">0.438</text>
<text x="170.1" y="201.5">0.469</text>
<text x="187.5" y="201.5">0.040</text>
<text x="67.1" y="241">A</text>
</g>
<g font-size="3.4">
<text x="350.2" y="229.5">TITLE:</text>
<text x="351.1" y="251.6">SIZE</text>
<text x="359.9" y="251.6">DWG. NO.</text>
<text x="408.9" y="251.7">REV</text>
<text x="351.2" y="265.2">SCALE: 1:5</text>
<text x="370.1" y="265.3">WEIGHT:</text>
<text x="396.9" y="265.2">SHEET 14 OF 27</text>
</g>
<g font-size="2.8">
<text x="330.8" y="19">REVISIONS</text>
<text x="257.8" y="29.6">ZONE</text>
<text x="271.3" y="29.6">REV.</text>
<text x="311.2" y="29.6">DESCRIPTION</text>
<text x="369.9" y="29.6">DATE</text>
<text x="396.3" y="29.6">APPROVED</text>
<text x="257.3" y="38.8">A4, B3</text>
<text x="273.3" y="38.8">A</text>
<text x="283.9" y="37.4">Reduced Holes from 4 to 3 and Chagned Spacing to</text>
<text x="303.4" y="40.3">be Centered/Symmetric</text>
<text x="366.7" y="38.8">2/13/2020</text>
<text x="401.8" y="38.8">PG</text>
</g>
<g font-size="2.5">
<text x="328" y="224.8">PMG</text>
<text x="337.1" y="224.9">1/22/2020</text>
<text x="329.5" y="229.6">RR</text>
<text x="337.8" y="229.7">2/2/2020</text>
</g>
<text font-size="2.4" x="272.2" y="219.7">UNLESS OTHERWISE SPECIFIED:</text>
<g font-size="2.2">
<text x="327.8" y="220.1">NAME</text>
<text x="340.3" y="220.2">DATE</text>
<text x="271.9" y="225.3">DIMENSIONS ARE IN INCHES</text>
<text x="271.9" y="227.9">TOLERANCES:</text>
<text x="307.2" y="224.9">DRAWN</text>
<text x="271.9" y="230.6">FRACTIONAL</text>
<text x="271.9" y="233.2">ANGULAR: MACH</text>
<text x="294.9" y="233.2">BEND</text>
<text x="307.3" y="229.8">CHECKED</text>
<text x="271.9" y="235.9">TWO PLACE DECIMAL</text>
<text x="271.9" y="238.5">THREE PLACE DECIMAL</text>
<text x="307.2" y="234.5">ENG APPR.</text>
<text x="307.3" y="239.2">MFG APPR.</text>
<text x="307.3" y="243.9">Q.A.</text>
<text x="307.3" y="248.1">COMMENTS:</text>
</g>
<g font-size="2.1">
<text x="227.9" y="259.2">NEXT ASSY</text>
<text x="253.3" y="259.2">USED ON</text>
<text x="239.3" y="265">APPLICATION</text>
<text x="275.5" y="265.1">DO NOT SCALE DRAWING</text>
</g>
<g font-size="2">
<text x="271.6" y="244.1">INTERPRET GEOMETRIC</text>
<text x="180.2" y="250">THE INFORMATION CONTAINED IN THIS</text>
<text x="183.9" y="246.4">PROPRIETARY AND CONFIDENTIAL</text>
<text x="271.5" y="250.2">MATERIAL</text>
<text x="271.6" y="246.6">TOLERANCING PER:</text>
<text x="180.2" y="252.5">DRAWING IS THE SOLE PROPERTY OF</text>
<text x="180.2" y="255.1">&lt;INSERT COMPANY NAME HERE&gt;. ANY</text>
<text x="180.2" y="257.6">REPRODUCTION IN PART OR AS A WHOLE</text>
<text x="271.5" y="257">FINISH</text>
<text x="180.2" y="260.1">WITHOUT THE WRITTEN PERMISSION OF</text>
<text x="180.2" y="262.6">&lt;INSERT COMPANY NAME HERE&gt; IS</text>
<text x="180.2" y="265.2">PROHIBITED.</text>
</g>
</svg>
